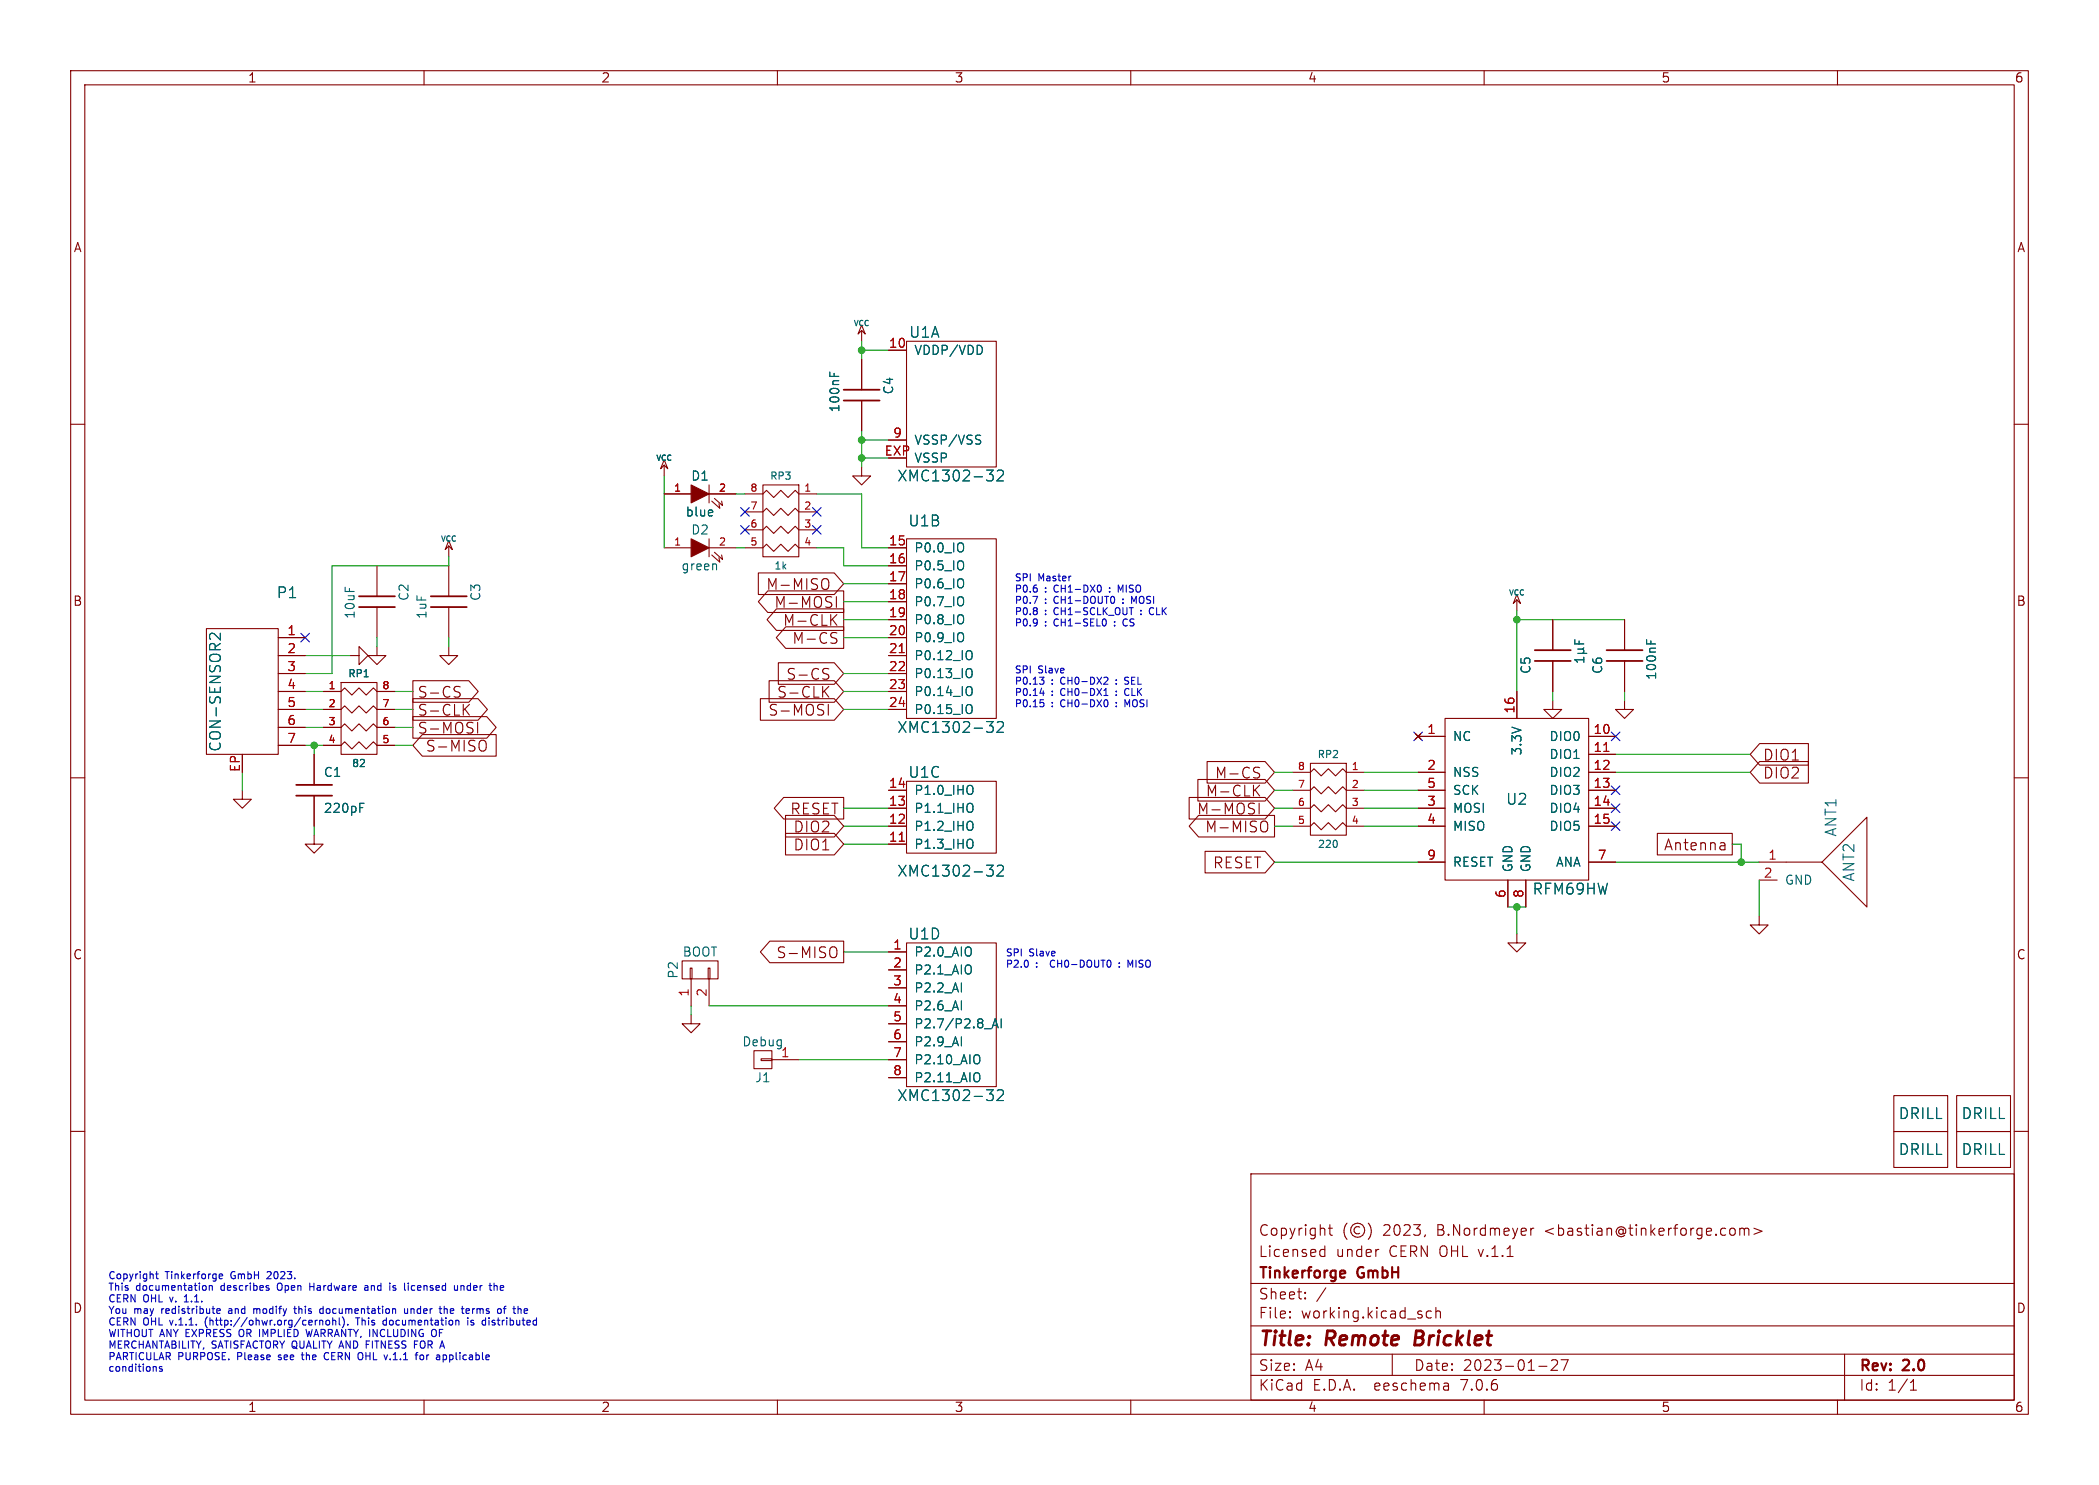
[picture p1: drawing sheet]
<svg xmlns="http://www.w3.org/2000/svg" width="297mm" height="210mm" viewBox="0 0 297 210" stroke-linecap="round" stroke-linejoin="round" font-family="sans-serif">
<g fill="none" stroke="#840000" stroke-width=".15">
<path d="M10 10h277v190h-277zM12 12h273v186h-273zM60 10v2M110 10v2M160 10v2M210 10v2M260 10v2M10 60h2M121.9 46l.5 1.2-.5-.5-.5 .5zM121.9 46.7v1.6M121.9 50.8v4.3M121.9 56.6v4.4"/>
<path d="M125.7 49.5h2.6M128.3 48.3h12.7v17.7h-12.7zM285 60h2M63.5 76.5l.5 1.2-.5-.5-.5 .5zM63.5 77.2v1.5M94 65l.5 1.3-.5-.5-.5 .5zM94 69.9h3.8M94 77.5h3.8M94 65.8v1.5M100.3 69.9h3.8M100.3 77.5h3.8M100.3 68.6v2.5"/>
<path d="M100.3 76.2v2.5M100.7 70.9l1.2 1-.2-.7M100.7 78.5l1.2 1-.2-.6M101.1 70.5l1.1 1-.1-.6M101.1 78.1l1.1 1-.1-.6M105.4 77.5h2.5l.6-.5 1 1 1-1 1 1 1-1 .5 .5h2.6M105.4 74.9h2.5l.6-.5 1 1 1-1 1 1 1-1 .5 .5h2.6M105.4 72.4h2.5l.6-.5 1 1 1-1 1 1 1-1 .5 .5h2.6M105.4 69.9h2.5l.6-.6 1 1.1 1-1.1 1 1.1 1-1.1 .5 .6h2.6M107.9 68.6h5.1v10.1h-5.1zM121.9 66v1.3h1.3l-1.3 1.3-1.3-1.3h1.3M125.7 62.2h2.6"/>
<path d="M125.7 77.5h2.6M128.3 76.2h12.7v25.4h-12.7zM29.2 88.9h10.2v17.8h-10.2zM39.4 90.2h3.8M39.4 92.7h3.8M39.4 95.3h3.8M39.4 97.8h3.8M45.7 97.8h2.6l.5-.5 1 1 1-1 1 1 1-1 .5 .5h2.6M48.3 96.5h5v10.2h-5zM49.5 92.7h1.3v-1.3l1.3 1.3-1.3 1.3v-1.3M53.3 91.4v1.3h1.3l-1.3 1.3-1.2-1.3h1.2M53.3 80v4.3"/>
<path d="M53.3 85.9v4.3M58.4 98.8h9.2l1.4 1.5-1.4 1.6h-9.2zM58.4 96.3h7.9l1.4 1.5-1.4 1.5h-7.9zM63.5 91.4v1.3h1.3l-1.3 1.3-1.3-1.3h1.3M63.5 80v4.3M63.5 85.9v4.3M64.5 97.8a.56 .56 0 0 1 .6 .4l-.1 .3-.5 .1M64.5 97.1h.6M66.4 99.6l-.8 .9M107.3 81h10.7l1.4 1.6-1.4 1.5h-10.7zM107.6 98.8h10.4l1.4 1.5-1.4 1.6h-10.4zM108.6 83.6h10.8v3h-10.8l-1.3-1.5z"/>
<path d="M108.8 96.3h9.2l1.4 1.5-1.4 1.5h-9.2zM109.9 86.1h9.5v3.1h-9.5l-1.4-1.6zM110.1 93.7h7.9l1.4 1.6-1.4 1.5h-7.9zM111.2 88.6h8.2v3.1h-8.2l-1.4-1.5zM116.6 97.7l.7 .9M116.7 95.3a.56 .56 0 0 1 .6 .3l-.2 .4-.5 .1M116.7 94.5l.6 .1M116.9 81.8l.2 .1a.97 .97 0 0 1-.2 1.5M117.2 99.6v1.5M117.3 97.1l-.9 .8M117.8 87.6l.6 .8M117.8 90.2a.56 .56 0 0 1 .6 .3l-.1 .4-.5 .1"/>
<path d="M117.8 89.5h.6M118.3 84.4v1.5M118.4 86.9l-.9 .9M125.7 90.2h2.6M125.7 92.7h2.6M125.7 95.3h2.6M125.7 97.8h2.6M125.7 80h2.6M125.7 82.6h2.6M125.7 85.1h2.6M125.7 87.6h2.6M214.6 84.1l.5 1.2-.5-.5-.5 .5z"/>
<path d="M214.6 84.8v1.6M214.6 97.8v3.8M219.7 99.1v1.2h1.3l-1.3 1.3-1.3-1.3h1.3M219.7 87.6v4.3M219.7 93.5v4.3M229.9 99.1v1.2h1.2l-1.2 1.3-1.3-1.3h1.3M229.9 87.6v4.3M229.9 93.5v4.3M10 110h2M34.3 111.8v1.2h1.3l-1.3 1.3-1.3-1.3h1.3M39.4 100.3h3.8M39.4 102.9h3.8"/>
<path d="M39.4 105.4h3.8M44.4 118.1v1.3h1.3l-1.3 1.3-1.2-1.3h1.2M44.4 106.7v4.3M44.4 112.5v4.3M45.7 105.4h2.6l.5-.5 1 1 1-1 1 1 1-1 .5 .5h2.6M45.7 102.9h2.6l.5-.5 1 1 1-1 1 1 1-1 .5 .5h2.6M45.7 100.3h2.6l.5-.5 1 1 1-1 1 1 1-1 .5 .5h2.6M58.4 101.3h10.5l1.3 1.6-1.3 1.5h-10.5zM59.8 103.9h10.4v3h-10.4l-1.4-1.5zM65.8 100.3l.6 .8M67.6 102.2v1.5M68.1 104.7a.51 .51 0 0 1 .7 .5v.5a.51 .51 0 0 1-.7 .5"/>
<path d="M110.9 112.8h8.5v3h-8.5l-1.3-1.5zM111.1 115.3h6.9l1.4 1.5-1.4 1.6h-6.9zM111.1 117.9h6.9l1.4 1.5-1.4 1.5h-6.9zM125.7 111.8h2.6M125.7 114.3h2.6M125.7 116.8h2.6M125.7 100.3h2.6M125.7 119.4h2.6M128.3 110.5h12.7v10.2h-12.7zM168.3 112.8h10.7l1.3 1.5-1.3 1.5h-10.7zM169.5 110.2h9.5l1.3 1.6-1.3 1.5h-9.5zM169.6 115.3h10.7v3.1h-10.7l-1.3-1.6z"/>
<path d="M170.8 107.7h8.2l1.3 1.5-1.3 1.5h-8.2zM177.6 111.7l.6 .9M177.7 109.2a.56 .56 0 0 1 .5 .4l-.1 .4h-.5M177.7 108.5l.5 .1M178.2 113.6v1.5M178.2 111l-.8 .9M179 116.1l.2 .1a.97 .97 0 0 1-.2 1.4M182.9 116.8h2.5l.5-.5 1 1 1.1-1 1 1 1-1 .5 .5h2.5M182.9 114.3h2.5l.5-.5 1 1 1.1-1 1 1 1-1 .5 .5h2.5M182.9 111.8h2.5l.5-.5 1 1 1.1-1 1 1 1-1 .5 .5h2.5M182.9 109.2h2.5l.5-.5 1 1 1.1-1 1 1 1-1 .5 .5h2.5M185.4 108h5.1v10.1h-5.1z"/>
<path d="M200.3 103.8l.7 .7M200.7 104.1h3.8M200.7 109.2h3.8M200.7 111.8h3.8M200.7 114.3h3.8M200.7 116.8h3.8M201 103.8l-.7 .7M204.5 101.6h20.3v22.9h-20.3zM224.8 104.1h3.8M224.8 106.7h3.8M224.8 109.2h3.8M224.8 111.8h3.8"/>
<path d="M224.8 114.3h3.8M224.8 116.8h3.8M234.5 117.9h10.6v3h-10.6zM243.9 119.2l.2 .2v.8M244.1 119.5l-.2 .1M249 107.7h6.9v3h-6.9l-1.4-1.5zM249 105.2h6.9v3h-6.9l-1.4-1.5zM285 110h2M96.5 135.9h5.1v2.5h-5.1zM97.7 136.9h.2v1.5h-.2zM97.8 138.4v3.8M100.2 136.9h.3v1.5h-.3z"/>
<path d="M100.3 138.4v3.8M108.9 133.1h10.5v3h-10.5l-1.3-1.5zM117.8 133.9a.51 .51 0 0 1 .6 .5v.5a.51 .51 0 0 1-.6 .5M125.7 134.6h2.6M125.7 137.2h2.6M125.7 139.7h2.6M128.3 133.4h12.7v20.3h-12.7zM170.5 120.4h8.5l1.3 1.5-1.3 1.5h-8.5zM200.7 121.9h3.8M213.4 124.5v3.8M214.6 132.1v1.3h1.3l-1.3 1.2-1.2-1.2h1.2M215.9 124.5v3.8"/>
<path d="M224.8 121.9h3.8M244.1 120.1l-.2 .1M248.9 121.9h8.9l6.4-6.3v12.7l-6.4-6.4M248.9 129.5v1.3h1.3l-1.3 1.3-1.3-1.3h1.3M248.9 124.5h2.6M10 160h2M97.8 143.5v1.3h1.3l-1.3 1.3-1.3-1.3h1.3M106.7 148.6h2.5v2.5h-2.5zM107.7 149.7h1.5v.3h-1.5zM109.2 149.9h3.8M125.7 142.2h2.6M125.7 144.8h2.6"/>
<path d="M125.7 147.3h2.6M125.7 149.9h2.6M125.7 152.4h2.6M268 154.9h7.6v5.1h-7.6zM276.9 154.9h7.6v5.1h-7.6zM285 160h2M177 166h108v32h-108zM186.9 177.6l.1 .1 .5-.1M186.9 176.8l.1-.1 .5 .1M187.5 176.2v1.5M188 173.7h.5M188.2 173.2v1.3v.1l.3 .1"/>
<path d="M190.6 173a1.72 1.72 0 0 0 0 2.3M192.4 173.6a.52 .52 0 0 0-.8 .4 .52 .52 0 0 0 .8 .4M193.6 173a1.72 1.72 0 0 1 0 2.3M195 176.7h.1M201.7 174.6l-.2 .3M216.6 173.7v1M217 173.7l-.3 .1-.1 .2M245 173.7a.41 .41 0 0 1 .5 .3v.4a.41 .41 0 0 1-.5 .3M246.2 173.8a.37 .37 0 0 1 .6 .1M246.2 173.7v1M246.8 173.9l.2-.2 .4 .1 .1 .9M246.8 173.9v.8"/>
<path d="M248.2 173.7l1.1 .4-1.1 .5M268 160h7.6v5.1h-7.6zM276.9 160h7.6v5.1h-7.6zM60 198v2M110 198v2M160 198v2M177 194.5h108M177 191.5h108M177 187.5h108M177 181.5h108M182.5 186.3h.1l-.1 .1M182.5 186.3v.1"/>
<path d="M182.5 185.5v.1M182.5 185.5h.1l-.1 .1M184.7 183.6v.1M184.7 183.6h-.1l.1 .1M184.7 182.8v.1M184.7 182.8h-.1l.1 .1M187.6 182.1l-1.3 2M197 191.5v3M202.5 185.5l-.4-.1-.3 .3v.4l.2 .2 .1 .1 .4-.1M203.2 185.5a.37 .37 0 0 1 .6 .1v.8M203.2 184.9v1.5M204.9 195.7l.1 .9"/>
<path d="M205 196.5l-.2 .1M205 196h-.2M210 198v2M217.7 193.2h1.2M219.5 192.4l.2-.1 .5 .1a.41 .41 0 0 1 .1 .5l-.8 .9h.9M220.9 192.3h1l-.7 1.5M260 198v2M261 191.5v6.5M270.3 196.6h.9M270.3 195.5l.4-.4v1.5"/>
<circle cx="192.1" cy="174" r="1"/>
</g>
<path d="M200.4 188.2l-.2 2h.7" fill="none" stroke="#840000" stroke-width=".4"/>
<path d="M190.1 179.7l.2 .1v.2l-.7 .2M190.3 180.6l-.2 .1" fill="none" stroke="#840000" stroke-width=".3"/>
<g fill="none" stroke="#006464" stroke-width=".15">
<path d="M117.4 52.6v.6M118 52.8v.4M138.9 49.1v.7M100.8 72.2v.2l-.6 .1M101.3 79.8l.1 .8M136.3 77v.9M136.3 79.5v.9M138.3 61.5l.5 .1M138.5 62.2l.3 .2-.1 .3-.2 .1M139.6 66.5h.9l-.5 .6a.41 .41 0 0 1 .5 .3v.3l-.1 .2-.6 .1M141.1 66.6l.2-.1 .5 .1a.41 .41 0 0 1 .1 .5l-.9 .9h1M31.2 89.6v.9l-.9-.9a.41 .41 0 0 0-.6 .2v.4"/>
<path d="M136.3 82v.9M136.3 84.6v.9M136.3 87.1v.9M136.3 89.7v.9M137.2 92l.2 .1a.81 .81 0 0 1-.2 1.2M137.2 94.6h.2a.81 .81 0 0 1-.2 1.2M137.2 97.1l.2 .1a.81 .81 0 0 1-.2 1.2M137.2 99.6l.2 .1a.81 .81 0 0 1-.2 1.2M222.8 90.5v.6h1.3M223.3 92.4h1.2M223.3 91.8h.6M223.4 90.6v.5"/>
<path d="M223.9 91.8l.2 .2v.2l-.2 .2M224.1 92.9v.8M224.1 93.3h-1.3l.4 .4M224.1 91.6l-.2 .2M233 90.5v.6M233.6 90.6v.5M50.9 114.2h.4M50.9 113.6h.6M137.5 118.8a.9 .9 0 0 1 0 1.1M137.5 111.1a.9 .9 0 0 1 0 1.2M137.5 113.7a.9 .9 0 0 1 0 1.1M137.5 116.2a.9 .9 0 0 1 0 1.2"/>
<path d="M139.6 102h.9l-.5 .6a.41 .41 0 0 1 .5 .3v.4l-.1 .2-.6 .1M141.1 102.2l.2-.2 .5 .1a.41 .41 0 0 1 .1 .6l-.9 .9h1M189.2 119v.6M139.6 122.4h.9l-.5 .5a.41 .41 0 0 1 .5 .3v.4l-.1 .2-.6 .1M141.1 122.5l.2-.1h.5a.41 .41 0 0 1 .1 .6l-.9 .9h1M138.5 149.2a.9 .9 0 0 1 0 1.2M138.5 151.8a.9 .9 0 0 1 0 1.1M139.3 145.5h1M139.6 154.1h.9l-.5 .6a.41 .41 0 0 1 .5 .3v.3l-.1 .3h-.6M140.4 145.4l.4-1.3 .4 1.3M140.5 145h.6M141.1 154.3l.2-.2 .5 .1a.41 .41 0 0 1 .1 .6l-.9 .8h1"/>
<path d="M141.7 144.1v1.3"/>
</g>
<path d="M127.2 92.3h.8M127.2 119h.8M226.9 106.3h.8" fill="none" stroke="#a90000" stroke-width=".15"/>
<g fill="#840000" stroke="#840000" stroke-width=".15">
<path d="M97.8 68.6l2.5 1.3-2.5 1.2z"/>
<path d="M97.8 76.2l2.5 1.3-2.5 1.2z"/>
</g>
<path d="M119.4 56.6h5.1M119.4 55.1h5.1M50.8 85.9h5.1M50.8 84.3h5.1M61 85.9h5M61 84.3h5M217.2 91.9h5M217.2 93.5h5M227.3 91.9h5.1M227.3 93.5h5.1M41.9 112.5h5.1M41.9 111h5.1" fill="none" stroke="#840000" stroke-width=".25"/>
<g fill="none" stroke="#0000c2" stroke-width=".15">
<path d="M146.2 84.3h.6l-.4 1M147.1 98h.7M147.2 99h.5M147.5 96.1l.2 .2v.3l-.2 .2M147.5 99.3l.2 .2v.3l-.2 .2M147.6 97.7v.7M147.7 95.8l-.3 .3M155.7 82.8l.1 .3-.1 .6M156.2 98.4h.6M156.4 97.5l.1-.1v1M156.4 87.6l.1 .5-.2 .4M156.6 95.8l.2 .2-.1 .2-.5 .6h.6"/>
<path d="M156.6 99l.2 .3-.2 .6M157 83.6v.1M157 83.1v.1M157.7 84.5v.6M157.7 87.9v.1M157.7 88.4v.1M157.9 96.7v.1M157.9 96.1v.1M157.9 97.7v.1M157.9 98.3v.1M157.9 99.3v.1M157.9 99.9v.1"/>
<path d="M158.6 83.5l-.4-.8v1M158.9 85.2v.1M158.9 84.7v.1M159 87.7l-.1 .3v.3l.3 .2M159.1 96.7l.4 .1M159.5 97.4a.53 .53 0 0 0-.4 .5 .53 .53 0 0 0 .4 .5M159.5 99.7l-.3-.7v1M159.6 95.8h-.3l-.2 .2 .1 .2 .3 .1M159.8 85.9h.6M160.5 85l-.4-.7v1M161.4 86.8v.1M161.4 86.3v.1"/>
<path d="M163 85.9a.53 .53 0 0 0-.4 .5 .53 .53 0 0 0 .4 .5M148.7 135.9l-.1 .3 .1 .4M158.4 136.7v.1M158.4 136.2v.1M159.6 135.8l.3 .7 .4-.7M22.2 179.8v.9l.2 .1M37.8 179.9h.1M22 193.3l.1 .1v.5M22 180.2h.4M22.9 193.3h-.2l-.2 .1 .1 .1 .3 .1v.3h-.4M26.1 184.1h.6M26.3 183.2l-.2 .2"/>
<path d="M28.8 181.8h.3l.1 .2-.1 .4-.3 .1M29.1 186.7v.6M29.6 181.9l.2-.1h.2v.7M29.6 181.8v.7M30.7 185.4l.5-.1-.1-.2h-.3l-.1 .1v.5h.4M31 180.3l.2-.1h.2l.1 .1v.1l-.5 .1M31 180.7l.2 .1h.3M32.4 185.4v.3M33.9 188.1v.8M35.9 185.1v.6M36.2 185.1l-.3 .1M37.9 182.1l.2 .2-.2 .2"/>
<path d="M37.9 181.8h.1M38.3 180.3l-.6 .5h.7M39.3 181.6v.7M39.4 192.2l.1 .1M39.4 191.7v.2M41.6 185.1h.3M41.7 184.7v.9l.2 .1M42.6 191.6h.4M42.8 191.3v.8l.2 .2M43.3 188l.2 1 .2-.7 .2 .7M43.8 181.5v1M43.8 181.9h.6"/>
<path d="M45.2 185.6l.2 .1h.3M45.2 186.7v.7M45.2 186.8l.2-.1 .2 .1 .1 .6M45.7 185.1h-.3l-.2 .2M45.7 184.7v1M46.1 191.3a.5 .5 0 0 0-.2 .7 .5 .5 0 0 0 .5 .2M46.2 186.8l.2-.1 .2 .2v.3l-.2 .2-.2-.1-.1-.1zM47.1 186.8l.1-.1 .3 .1v.6M47.1 186.4v1M48 186.4v.8l.1 .2M48.5 186.3a1.19 1.19 0 0 1 0 1.4M49.2 187.3v.1"/>
<path d="M50.6 186.4v1M51.2 191.3a.72 .72 0 0 1 0 .9M51.6 181.8h.4l.1 .7M51.8 190.1h.4M52.1 182l-.4 .1-.1 .1 .1 .3 .4-.1M54.2 187.3l.2 .1 .3-.1M54.7 186.8l-.3-.1-.2 .1M54.7 186.4v1M55.6 182.4h.4M56 181.8h-.3l-.1 .1v.2l.4 .1M57.2 185.1l.1 .6h.2h.2M57.7 185.1v.6"/>
<path d="M57.8 181.5v.1M58.2 185.1v.6M58.3 181.8l-.1 .2 .1 .4M58.3 185.1l-.1 .1M58.6 190.1h.4M59.5 191.7l.3-.1 .1 .2v.3l-.1 .2-.3-.1-.1-.1zM61.6 188.1a.72 .72 0 0 1 0 .9M62.7 191.7l.3-.1 .2 .2-.1 .4h-.4M62.9 185.2l.1-.1h.2l.1 .6M62.9 184.7v1M64.3 181.8l.1 .6 .2 .1 .1-.1M64.7 181.8v.7"/>
<path d="M64.8 186.7l.1 .2v.5M65.2 181.8v.7M65.6 181.8h-.2l-.2 .1M66.2 186.4v.1M66.2 186.7v.7M66.3 185.1l.1 .2-.5 .1M66.4 185.7h-.1M66.6 187.3h.4M66.9 185.1v.6M66.9 185.2v.1M67 186.8l-.2-.1-.2 .2 .1 .1 .3 .1M69.2 186.4v.1"/>
<path d="M69.2 186.7v.7M70.1 181.8l.2 .1v.6M70.8 181.8v.6M71.2 185.1h.4M71.3 182l-.5 .1M71.6 184.7l-.2 .2v.8M74.2 185.7h.4M74.2 185.1h.3l.2 .2-.5 .1"/>
</g>
<g fill="none" stroke="#009600" stroke-width=".15">
<path d="M121.9 48.3v2.5M121.9 49.5h3.8M63.5 78.7v1.3h-16.5v15.3h-3.8M94 67.3v10.2M104.1 77.5h1.3M104.1 69.9h1.3M115.6 77.5h3.8v2.5h6.3M115.6 69.9h6.3v7.6h3.8M121.9 61v5M121.9 64.8h3.8M121.9 62.2h3.8M43.2 97.8h2.5"/>
<path d="M43.2 92.7h6.3M53.3 90.2v1.2M55.9 97.8h2.5M63.5 90.2v1.2M119.4 82.6h6.3M119.4 97.8h6.3M119.4 95.3h6.3M119.4 87.6h6.3M119.4 90.2h6.3M119.4 85.1h6.3M214.6 86.4v11.4M214.6 87.6h15.3"/>
<path d="M219.7 97.8v1.3M229.9 97.8v1.3M34.3 109.2v2.6M43.2 105.4h2.5M43.2 100.3h2.5M43.2 102.9h2.5M44.4 105.4v1.3M44.4 116.8v1.3M55.9 105.4h2.5M55.9 100.3h2.5M55.9 102.9h2.5M119.4 100.3h6.3"/>
<path d="M119.4 114.3h6.3M119.4 119.4h6.3M119.4 116.8h6.3M180.3 114.3h2.6M180.3 109.2h2.6M180.3 116.8h2.6M180.3 111.8h2.6M193 114.3h7.7M193 109.2h7.7M193 116.8h7.7M193 111.8h7.7M228.6 106.7h19"/>
<path d="M228.6 109.2h19M245.1 119.4h1.3v2.5M119.4 134.6h6.3M180.3 121.9h20.4M213.4 128.3h2.5M214.6 128.3v3.8M228.6 121.9h20.3M248.9 124.5v5M97.8 142.2v1.3M100.3 142.2h25.4M113 149.9h12.7"/>
</g>
<g fill="none" stroke="#000084" stroke-width=".15">
<path d="M104.8 71.8l1.2 1.2M104.8 74.3l1.2 1.2M106 71.8l-1.2 1.2M106 74.3l-1.2 1.2M115 74.3l1.2 1.2M115 71.8l1.2 1.2M116.2 74.3l-1.2 1.2M116.2 71.8l-1.2 1.2M42.6 89.6l1.2 1.2M43.8 89.6l-1.2 1.2M200.1 103.5l1.2 1.2M201.3 103.5l-1.2 1.2"/>
<path d="M228 103.5l1.2 1.2M228 116.2l1.2 1.2M228 111.2l1.2 1.2M228 113.7l1.2 1.2M229.2 103.5l-1.2 1.2M229.2 116.2l-1.2 1.2M229.2 111.2l-1.2 1.2M229.2 113.7l-1.2 1.2"/>
</g>
<g fill="#009600" stroke="#009600" stroke-width=".15">
<circle cx="214.6" cy="128.3" r=".46"/>
<circle cx="121.9" cy="64.8" r=".46"/>
<circle cx="121.9" cy="49.5" r=".46"/>
<circle cx="121.9" cy="62.2" r=".46"/>
<circle cx="44.4" cy="105.4" r=".46"/>
<circle cx="214.6" cy="87.6" r=".46"/>
<circle cx="246.4" cy="121.9" r=".46"/>
</g>
<g font-size="2.8" fill="#840000">
<text x="178" y="190.9">Title:</text>
<text x="187.7" y="190.9">Remote</text>
<text x="201" y="190.9">Bricklet</text>
</g>
<g font-size="2.1" fill="#006464">
<text x="128.6" y="48">U1A</text>
<text x="126.9" y="68.3">XMC1302-32</text>
<text x="128.4" y="74.7">U1B</text>
<text x="39.1" y="84.8">P1</text>
<text x="31.5" y="106.4" transform="rotate(-90 31.5 106.4)">CON-SENSOR2</text>
<text x="126.9" y="103.9">XMC1302-32</text>
<text x="128.4" y="110.2">U1C</text>
<text x="213" y="114">U2</text>
<text x="260.1" y="118.4" transform="rotate(-90 260.1 118.4)">ANT1</text>
<text x="126.9" y="124.2">XMC1302-32</text>
<text x="262.6" y="124.8" transform="rotate(-90 262.6 124.8)">ANT2</text>
<text x="216.8" y="126.7">RFM69HW</text>
<text x="128.4" y="133.1">U1D</text>
<text x="126.9" y="155.9">XMC1302-32</text>
<text x="268.6" y="158.5">DRILL</text>
<text x="277.5" y="158.5">DRILL</text>
<text x="268.6" y="163.6">DRILL</text>
<text x="277.5" y="163.6">DRILL</text>
</g>
<g font-size="2.1" fill="#840000">
<text x="108.4" y="83.6">M-MISO</text>
<text x="109.5" y="86.2">M-MOSI</text>
<text x="110.7" y="88.7">M-CLK</text>
<text x="112.1" y="91.3">M-CS</text>
<text x="59" y="101.4">S-CLK</text>
<text x="59" y="98.9">S-CS</text>
<text x="108.7" y="101.4">S-MOSI</text>
<text x="109.9" y="98.9">S-CLK</text>
<text x="111.2" y="96.3">S-CS</text>
<text x="59" y="104">S-MOSI</text>
<text x="60.1" y="106.5">S-MISO</text>
<text x="249.4" y="107.8">DIO1</text>
<text x="170.6" y="112.9">M-CLK</text>
<text x="171.9" y="110.3">M-CS</text>
<text x="249.4" y="110.3">DIO2</text>
<text x="111.8" y="115.4">RESET</text>
<text x="112.2" y="117.9">DIO2</text>
<text x="169.3" y="115.4">M-MOSI</text>
<text x="170.5" y="117.9">M-MISO</text>
<text x="112.2" y="120.5">DIO1</text>
<text x="171.6" y="123">RESET</text>
<text x="235.4" y="120.5">Antenna</text>
<text x="109.8" y="135.7">S-MISO</text>
<text x="178" y="178">Licensed</text>
<text x="178" y="175">Copyright</text>
<text x="189" y="178">under</text>
<text x="195.7" y="175">2023,</text>
<text x="196.6" y="178">CERN OHL v.1.1</text>
<text x="203.5" y="175">B.Nordmeyer</text>
<text x="218.8" y="175">&lt;bastian@tinkerforge.com&gt;</text>
<text x="178" y="184">Sheet:</text>
<text x="178" y="181.2">Tinkerforge</text>
<text x="192.2" y="181.2">GmbH</text>
<text x="178" y="186.7">File:</text>
<text x="184.1" y="186.7">working.kicad_sch</text>
<text x="178" y="196.9">KiCad</text>
<text x="178" y="194.1">Size:</text>
<text x="184.7" y="194.1">A4</text>
<text x="185.7" y="196.9">E.D.A.</text>
<text x="194.6" y="196.9">eeschema</text>
<text x="200" y="194.1">Date:</text>
<text x="207" y="196.9">7.0.6</text>
<text x="207" y="194.1">2023-01-27</text>
<text x="263" y="194.3">Rev:</text>
<text x="263" y="196.9">Id:</text>
<text x="267.1" y="196.9">1/1</text>
<text x="269.4" y="194.3">2.0</text>
</g>
<g font-size="1.8" fill="#840000">
<text x="35" y="11.9">1</text>
<text x="85" y="11.9">2</text>
<text x="135" y="11.9">3</text>
<text x="185" y="11.9">4</text>
<text x="235" y="11.9">5</text>
<text x="285" y="11.9">6</text>
<text x="10.3" y="35.9">A</text>
<text x="285.3" y="35.9">A</text>
<text x="10.3" y="85.9">B</text>
<text x="285.3" y="85.9">B</text>
<text x="10.3" y="135.9">C</text>
<text x="285.3" y="135.9">C</text>
<text x="10.3" y="185.9">D</text>
<text x="285.3" y="185.9">D</text>
<text x="35" y="199.9">1</text>
<text x="85" y="199.9">2</text>
<text x="135" y="199.9">3</text>
<text x="185" y="199.9">4</text>
<text x="235" y="199.9">5</text>
<text x="285" y="199.9">6</text>
</g>
<g font-size="1.8" fill="#a90000">
<text x="125.7" y="49.3">10</text>
<text x="125.1" y="64.5">EXP</text>
<text x="126.3" y="62">9</text>
<text x="125.7" y="77.2">15</text>
<text x="125.7" y="79.8">16</text>
<text x="125.7" y="82.3">17</text>
<text x="40.6" y="89.9">1</text>
<text x="125.7" y="84.8">18</text>
<text x="125.7" y="87.4">19</text>
<text x="125.7" y="89.9">20</text>
<text x="40.6" y="92.5">2</text>
<text x="40.6" y="95">3</text>
<text x="125.7" y="92.5">21</text>
<text x="125.7" y="95">22</text>
<text x="40.6" y="97.5">4</text>
<text x="40.6" y="100.1">5</text>
<text x="125.7" y="97.5">23</text>
<text x="125.7" y="100.1">24</text>
<text x="214.4" y="101" transform="rotate(-90 214.4 101)">16</text>
<text x="40.6" y="102.6">6</text>
<text x="40.6" y="105.2">7</text>
<text x="201.9" y="103.9">1</text>
<text x="225.4" y="103.9">10</text>
<text x="225.4" y="106.4">11</text>
<text x="34" y="109.3" transform="rotate(-90 34 109.3)">EP</text>
<text x="125.7" y="111.5">14</text>
<text x="201.9" y="109">2</text>
<text x="201.9" y="111.5">5</text>
<text x="225.4" y="109">12</text>
<text x="225.4" y="111.5">13</text>
<text x="125.7" y="119.1">11</text>
<text x="125.7" y="116.6">12</text>
<text x="125.7" y="114">13</text>
<text x="201.9" y="114">3</text>
<text x="201.9" y="116.6">4</text>
<text x="225.4" y="114">14</text>
<text x="225.4" y="116.6">15</text>
<text x="201.9" y="121.7">9</text>
<text x="226" y="121.7">7</text>
<text x="249.5" y="124.2">2</text>
<text x="250.1" y="121.7">1</text>
<text x="213.1" y="127.1" transform="rotate(-90 213.1 127.1)">6</text>
<text x="215.6" y="127.1" transform="rotate(-90 215.6 127.1)">8</text>
<text x="126.3" y="134.4">1</text>
<text x="126.3" y="136.9">2</text>
<text x="97.5" y="141" transform="rotate(-90 97.5 141)">1</text>
<text x="100.1" y="141" transform="rotate(-90 100.1 141)">2</text>
<text x="126.3" y="139.4">3</text>
<text x="126.3" y="142">4</text>
<text x="126.3" y="144.5">5</text>
<text x="126.3" y="147.1">6</text>
<text x="126.3" y="149.6">7</text>
<text x="126.3" y="152.1">8</text>
</g>
<g font-size="1.8" fill="#006464">
<text x="129.3" y="50.4">VDDP/VDD</text>
<text x="119" y="58.4" transform="rotate(-90 119 58.4)">100nF</text>
<text x="126.6" y="55.9" transform="rotate(-90 126.6 55.9)">C4</text>
<text x="129.3" y="63.1">VSSP/VSS</text>
<text x="129.3" y="65.6">VSSP</text>
<text x="97.7" y="68.2">D1</text>
<text x="96.9" y="73.3">blue</text>
<text x="97.7" y="75.8">D2</text>
<text x="96.3" y="80.9">green</text>
<text x="129.3" y="78.3">P0.0_IO</text>
<text x="129.3" y="80.9">P0.5_IO</text>
<text x="129.3" y="83.4">P0.6_IO</text>
<text x="50.4" y="87.6" transform="rotate(-90 50.4 87.6)">10uF</text>
<text x="58" y="85.1" transform="rotate(-90 58 85.1)">C2</text>
<text x="60.6" y="87.6" transform="rotate(-90 60.6 87.6)">1uF</text>
<text x="68.2" y="85.1" transform="rotate(-90 68.2 85.1)">C3</text>
<text x="129.3" y="86">P0.7_IO</text>
<text x="129.3" y="88.5">P0.8_IO</text>
<text x="129.3" y="91">P0.9_IO</text>
<text x="129.3" y="93.6">P0.12_IO</text>
<text x="216.8" y="95.4" transform="rotate(-90 216.8 95.4)">C5</text>
<text x="226.9" y="95.4" transform="rotate(-90 226.9 95.4)">C6</text>
<text x="129.3" y="96.1">P0.13_IO</text>
<text x="129.3" y="98.7">P0.14_IO</text>
<text x="129.3" y="101.2">P0.15_IO</text>
<text x="234.5" y="96.2" transform="rotate(-90 234.5 96.2)">100nF</text>
<text x="205.5" y="105">NC</text>
<text x="215.5" y="106.9" transform="rotate(-90 215.5 106.9)">3.3V</text>
<text x="219.2" y="105">DIO0</text>
<text x="219.2" y="107.5">DIO1</text>
<text x="45.7" y="110.1">C1</text>
<text x="129.3" y="112.6">P1.0_IHO</text>
<text x="205.5" y="110.1">NSS</text>
<text x="205.5" y="112.6">SCK</text>
<text x="219.2" y="110.1">DIO2</text>
<text x="219.2" y="112.6">DIO3</text>
<text x="45.7" y="115.2">220pF</text>
<text x="129.3" y="117.7">P1.2_IHO</text>
<text x="129.3" y="115.2">P1.1_IHO</text>
<text x="205.5" y="115.2">MOSI</text>
<text x="205.5" y="117.7">MISO</text>
<text x="219.2" y="115.2">DIO4</text>
<text x="219.2" y="117.7">DIO5</text>
<text x="129.3" y="120.2">P1.3_IHO</text>
<text x="205.5" y="122.8">RESET</text>
<text x="214.2" y="123.4" transform="rotate(-90 214.2 123.4)">GND</text>
<text x="216.8" y="123.4" transform="rotate(-90 216.8 123.4)">GND</text>
<text x="220.1" y="122.8">ANA</text>
<text x="252.5" y="125.3">GND</text>
<text x="96.5" y="135.5">BOOT</text>
<text x="129.3" y="135.5">P2.0_AIO</text>
<text x="96.1" y="138.5" transform="rotate(-90 96.1 138.5)">P2</text>
<text x="129.3" y="138">P2.1_AIO</text>
<text x="129.3" y="140.6">P2.2_AI</text>
<text x="129.3" y="143.1">P2.6_AI</text>
<text x="104.9" y="148.2">Debug</text>
<text x="110.4" y="149.6">1</text>
<text x="129.3" y="145.6">P2.7/P2.8_AI</text>
<text x="129.3" y="148.2">P2.9_AI</text>
<text x="106.8" y="153.3">J1</text>
<text x="129.3" y="150.7">P2.10_AIO</text>
<text x="129.3" y="153.3">P2.11_AIO</text>
</g>
<g font-size="1.4" fill="#a90000">
<text x="95.3" y="69.6">1</text>
<text x="101.6" y="69.6">2</text>
<text x="106.1" y="69.6">8</text>
<text x="113.7" y="69.6">1</text>
<text x="95.3" y="77.2">1</text>
<text x="101.6" y="77.2">2</text>
<text x="106.1" y="77.2">5</text>
<text x="106.1" y="74.7">6</text>
<text x="106.1" y="72.1">7</text>
<text x="113.7" y="72.1">2</text>
<text x="113.7" y="74.7">3</text>
<text x="113.7" y="77.2">4</text>
<text x="46.4" y="97.5">1</text>
<text x="46.4" y="100.1">2</text>
<text x="54" y="100.1">7</text>
<text x="54" y="97.5">8</text>
<text x="46.4" y="102.6">3</text>
<text x="46.4" y="105.2">4</text>
<text x="54" y="105.2">5</text>
<text x="54" y="102.6">6</text>
<text x="183.5" y="111.5">7</text>
<text x="183.5" y="109">8</text>
<text x="191.2" y="109">1</text>
<text x="191.2" y="111.5">2</text>
<text x="183.5" y="116.6">5</text>
<text x="183.5" y="114">6</text>
<text x="191.2" y="114">3</text>
<text x="191.2" y="116.6">4</text>
</g>
<g font-size="1.4" fill="#006464">
<text x="108.9" y="68">RP3</text>
<text x="109.5" y="80.7">1k</text>
<text x="49.2" y="96">RP1</text>
<text x="186.3" y="107.4">RP2</text>
<text x="49.7" y="108.7">82</text>
<text x="186.4" y="120.1">220</text>
</g>
<g font-size="1.4" fill="#0000c2">
<text x="143.5" y="82.3">SPI</text>
<text x="143.5" y="83.9">P0.6</text>
<text x="146.9" y="82.3">Master</text>
<text x="147.9" y="83.9">:</text>
<text x="149.4" y="83.9">CH1-DX0</text>
<text x="158.9" y="83.9">MISO</text>
<text x="143.5" y="85.5">P0.7</text>
<text x="143.5" y="87.1">P0.8</text>
<text x="143.5" y="88.7">P0.9</text>
<text x="147.9" y="85.5">:</text>
<text x="147.9" y="87.1">:</text>
<text x="147.9" y="88.7">:</text>
<text x="149.4" y="85.5">CH1-DOUT0</text>
<text x="149.4" y="87.1">CH1-SCLK_OUT</text>
<text x="149.4" y="88.7">CH1-SEL0</text>
<text x="159.6" y="88.7">CS</text>
<text x="160.8" y="85.5">MOSI</text>
<text x="163.4" y="87.1">CLK</text>
<text x="143.5" y="95.3">SPI</text>
<text x="146.9" y="95.3">Slave</text>
<text x="143.5" y="96.9">P0.13</text>
<text x="143.5" y="98.5">P0.14</text>
<text x="143.5" y="100.1">P0.15</text>
<text x="148.8" y="96.9">:</text>
<text x="148.8" y="98.5">:</text>
<text x="148.8" y="100.1">:</text>
<text x="150.3" y="96.9">CH0-DX2</text>
<text x="150.3" y="98.5">CH0-DX1</text>
<text x="150.3" y="100.1">CH0-DX0</text>
<text x="159.9" y="96.9">SEL</text>
<text x="159.9" y="98.5">CLK</text>
<text x="159.9" y="100.1">MOSI</text>
<text x="142.2" y="135.3">SPI</text>
<text x="142.2" y="136.9">P2.0</text>
<text x="145.7" y="135.3">Slave</text>
<text x="146.6" y="136.9">:</text>
<text x="149.1" y="136.9">CH0-DOUT0</text>
<text x="159.1" y="136.9">:</text>
<text x="160.6" y="136.9">MISO</text>
<text x="15.2" y="181">Copyright</text>
<text x="15.2" y="182.6">This</text>
<text x="15.2" y="184.2">CERN</text>
<text x="15.2" y="185.9">You</text>
<text x="19" y="185.9">may</text>
<text x="19.3" y="182.6">documentation</text>
<text x="20.3" y="184.2">OHL</text>
<text x="23.1" y="185.9">redistribute</text>
<text x="23.4" y="181">Tinkerforge</text>
<text x="24.3" y="184.2">v.</text>
<text x="26.5" y="184.2">1.1.</text>
<text x="31.5" y="182.6">describes</text>
<text x="32.8" y="185.9">and</text>
<text x="32.9" y="181">GmbH</text>
<text x="36.6" y="185.9">modify</text>
<text x="38.3" y="181">2023.</text>
<text x="39.7" y="182.6">Open</text>
<text x="42.6" y="185.9">this</text>
<text x="44.5" y="182.6">Hardware</text>
<text x="46.5" y="185.9">documentation</text>
<text x="52.6" y="182.6">and</text>
<text x="56.3" y="182.6">is</text>
<text x="58.7" y="182.6">licensed</text>
<text x="58.7" y="185.9">under</text>
<text x="64" y="185.9">the</text>
<text x="66" y="182.6">under</text>
<text x="67.4" y="185.9">terms</text>
<text x="71.3" y="182.6">the</text>
<text x="72.6" y="185.9">of</text>
<text x="15.2" y="187.5">CERN</text>
<text x="15.2" y="189.2">WITHOUT ANY EXPRESS</text>
<text x="15.2" y="190.8">MERCHANTABILITY,</text>
<text x="20.3" y="187.5">OHL</text>
<text x="24.3" y="187.5">v.1.1.</text>
<text x="29.5" y="187.5">(http://ohwr.org/cernohl).</text>
<text x="30" y="190.8">SATISFACTORY QUALITY AND</text>
<text x="34.3" y="189.2">OR IMPLIED</text>
<text x="44.3" y="189.2">WARRANTY, INCLUDING</text>
<text x="51.1" y="187.5">This</text>
<text x="52.5" y="190.8">FITNESS</text>
<text x="55.2" y="187.5">documentation</text>
<text x="59.6" y="190.8">FOR</text>
<text x="62.5" y="189.2">OF</text>
<text x="67.4" y="187.5">is</text>
<text x="69.7" y="187.5">distributed</text>
<text x="15.2" y="192.4">PARTICULAR</text>
<text x="15.2" y="194.1">conditions</text>
<text x="25.2" y="192.4">PURPOSE.</text>
<text x="33.8" y="192.4">Please</text>
<text x="39.9" y="192.4">see</text>
<text x="43.4" y="192.4">the</text>
<text x="46.8" y="192.4">CERN</text>
<text x="51.9" y="192.4">OHL</text>
<text x="55.9" y="192.4">v.1.1</text>
<text x="60.6" y="192.4">for</text>
<text x="63.7" y="192.4">applicable</text>
</g>
<g font-size="1.1" fill="#006464">
<text x="120.7" y="46.3">VCC</text>
<text x="92.7" y="65.4">VCC</text>
<text x="62.3" y="76.8">VCC</text>
<text x="213.4" y="84.4">VCC</text>
</g>
</svg>
